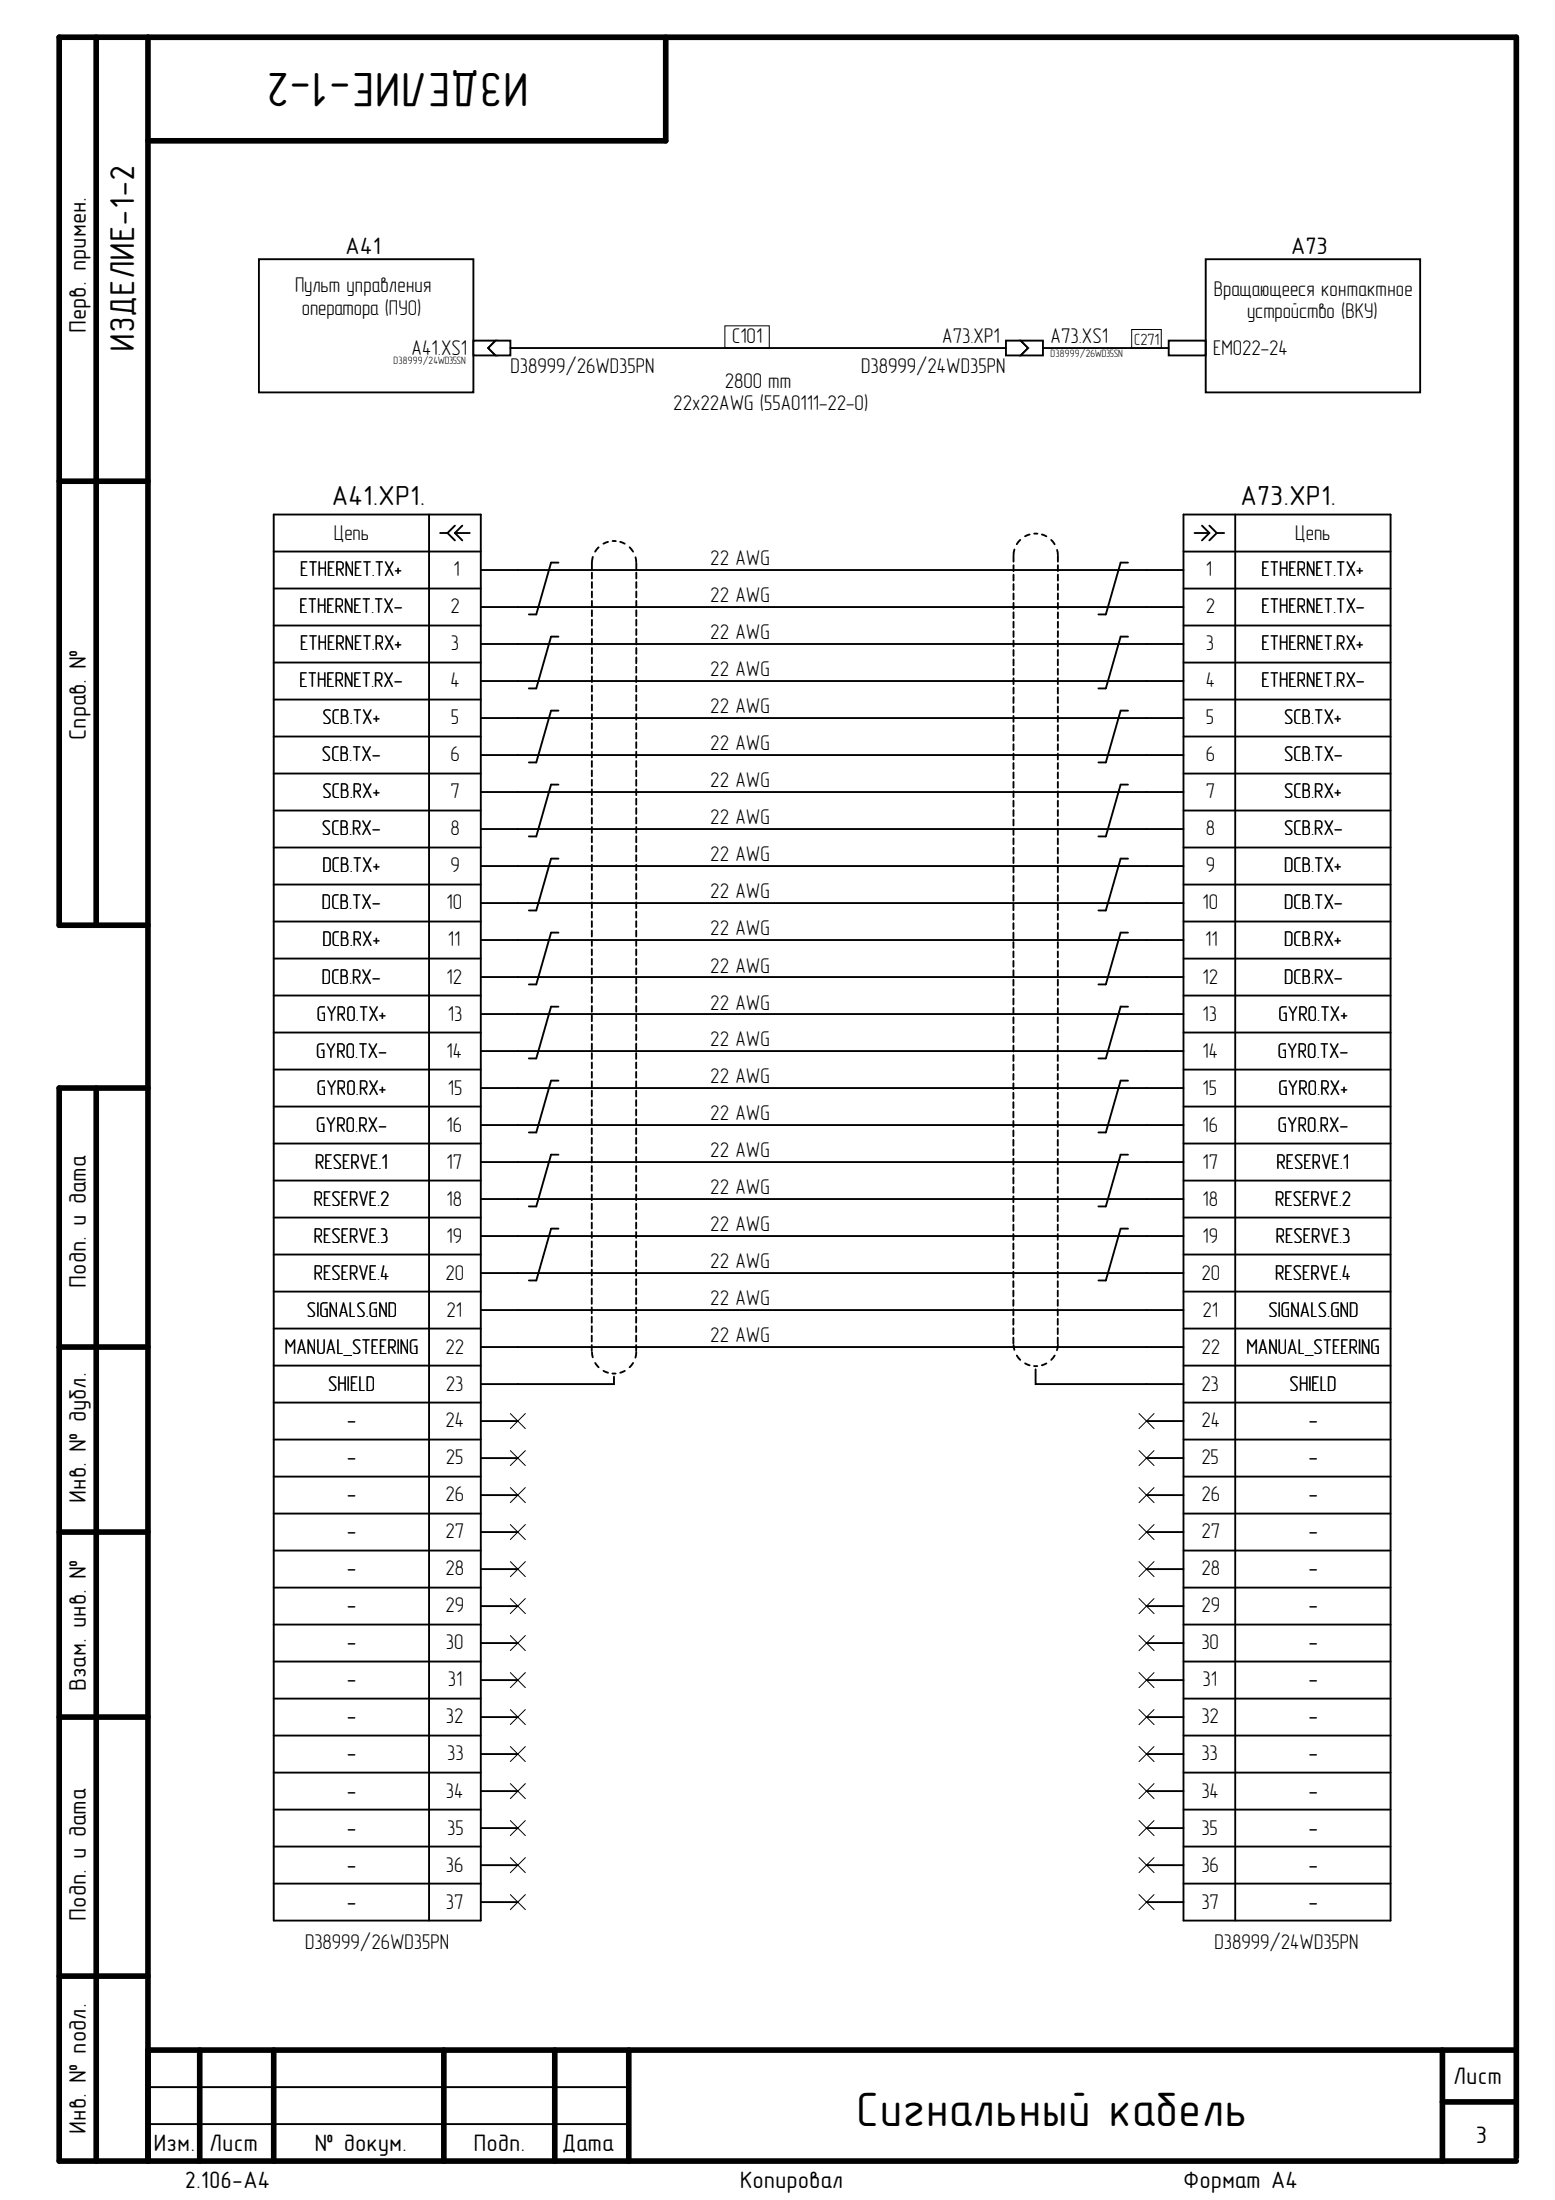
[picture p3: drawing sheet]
<svg xmlns="http://www.w3.org/2000/svg" width="210mm" height="297mm" viewBox="0 0 210 297" stroke-linecap="round" stroke-linejoin="round" font-family="sans-serif">
<g fill="none" stroke="#000" stroke-width=".76">
<path d="M13 5v119.9M20 5v286.8M89.9 5v14h-69.9M8 65h12M20 124.9h-12v-119.9h196.7v286.3M13 146.9v144.9M20 146.9h-12v144.9h196.7M8 181.9h12M8 206.9h12M8 231.8h12M8 266.8h12M20 276.8h184.7"/>
<path d="M27 276.8v15M36.9 276.8v15M59.9 276.8v15M74.9 276.8v15M84.9 276.8v15M194.7 276.8v15M194.7 283.8h10"/>
</g>
<path d="M35 35h28.9v18h-28.9zM75.4 76h-1l-2 7h-1M20 286.8h64.9M20 281.8h64.9" fill="none" stroke="#000" stroke-width=".25"/>
<path d="M63.9 46h3l-1 1 1 1h-3z" fill-rule="evenodd" fill="#fff"/>
<path d="M63.9 46h3l-1 1 1 1h-3z" fill="none" stroke="#000" stroke-width=".25"/>
<path d="M66.9 46h2v2h-2l-1-1z" fill-rule="evenodd" fill="#fff"/>
<path d="M66.9 46h2v2h-2l-1-1z" fill="none" stroke="#000" stroke-width=".25"/>
<path d="M135.8 46h2l1 1-1 1h-2z" fill-rule="evenodd" fill="#fff"/>
<path d="M135.8 46h2l1 1-1 1h-2z" fill="none" stroke="#000" stroke-width=".25"/>
<path d="M97.8 44h6v3h-6zM152.8 44.5h4v2.5h-4z" fill="none" stroke="#000" stroke-width=".13"/>
<path d="M137.8 46h3v2h-3l1-1z" fill-rule="evenodd" fill="#fff"/>
<path d="M137.8 46h3v2h-3l1-1z" fill="none" stroke="#000" stroke-width=".25"/>
<path d="M157.8 46h5v2h-5z" fill-rule="evenodd" fill="#fff"/>
<g fill="none" stroke="#000" stroke-width=".25">
<path d="M162.8 35h28.9v18h-28.9zM68.9 47h66.9M140.8 47h17M157.8 46h5v2h-5zM36.9 74.5h28M36.9 79.5h28M36.9 69.5h28v189.8h-28zM57.9 69.5v189.8M59.4 72h1M60.4 72l1 1M61.4 72l1 1M61.4 72h2"/>
<path d="M61.4 71l-1 1M62.4 71l-1 1M64.9 77h94.9M79.9 76v.8M79.9 77.3v.8M79.9 78.6v.8M79.9 79.9v.8M80 75.2l-.1 .7M80.8 73.9l-.5 .6M82.1 73.2l-.6 .2M82.7 73.1h.4M83.7 73.2l.6 .2"/>
<path d="M85 73.9l.5 .6M85.8 75.2l.1 .7M85.9 76v.8M85.9 77.3v.8M85.9 78.6v.8M85.9 79.9v.8M136.8 75v.8M136.8 76.3v.8M136.8 77.6v.8M136.8 78.9v.8M136.9 74.2l-.1 .7M137.7 72.9l-.5 .6"/>
<path d="M139 72.2l-.6 .2M139.6 72.1h.4M140.6 72.2l.6 .2M141.9 72.9l.5 .6M142.7 74.2l.1 .7M142.8 75v.8M142.8 76.3v.8M142.8 77.6v.8M142.8 78.9v.8M152.3 76h-1l-2 7h-1M159.8 69.5h27.9v189.8h-27.9zM159.8 74.5h27.9"/>
<path d="M159.8 79.5h27.9M161.2 72h2M162.2 71l1 1M163.2 72l-1 1M163.2 71l1 1M164.2 72h1M164.2 72l-1 1M166.7 69.5v189.8M36.9 84.5h28M36.9 89.5h28M36.9 94.5h28M36.9 99.4h28"/>
<path d="M64.9 96.9h94.9M64.9 92h94.9M64.9 87h94.9M64.9 82h94.9M75.4 86h-1l-2 6.9h-1M75.4 95.9h-1l-2 7h-1M79.9 97.7v.8M79.9 98.9v.8M79.9 81.1v.8M79.9 82.4v.8M79.9 83.7v.8M79.9 84.9v.8"/>
<path d="M79.9 86.2v.8M79.9 87.5v.8M79.9 88.8v.8M79.9 90v.8M79.9 91.3v.8M79.9 92.6v.8M79.9 93.8v.8M79.9 95.1v.8M79.9 96.4v.8M85.9 90v.8M85.9 91.3v.8M85.9 92.6v.8"/>
<path d="M85.9 93.8v.8M85.9 95.1v.8M85.9 96.4v.8M85.9 97.7v.8M85.9 98.9v.8M85.9 81.1v.8M85.9 82.4v.8M85.9 83.7v.8M85.9 84.9v.8M85.9 86.2v.8M85.9 87.5v.8M85.9 88.8v.8"/>
<path d="M136.8 95.4v.8M136.8 96.7v.8M136.8 97.9v.8M136.8 99.2v.8M136.8 80.1v.8M136.8 81.4v.8M136.8 82.7v.8M136.8 83.9v.8M136.8 85.2v.8M136.8 86.5v.8M136.8 87.8v.8M136.8 89v.8"/>
<path d="M136.8 90.3v.8M136.8 91.6v.8M136.8 92.8v.8M136.8 94.1v.8M142.8 86.5v.8M142.8 87.8v.8M142.8 89v.8M142.8 90.3v.8M142.8 91.6v.8M142.8 92.8v.8M142.8 94.1v.8M142.8 95.4v.8"/>
<path d="M142.8 96.7v.8M142.8 97.9v.8M142.8 99.2v.8M142.8 80.1v.8M142.8 81.4v.8M142.8 82.7v.8M142.8 83.9v.8M142.8 85.2v.8M152.3 86h-1l-2 6.9h-1M152.3 95.9h-1l-2 7h-1M159.8 84.5h27.9M159.8 89.5h27.9"/>
<path d="M159.8 94.5h27.9M159.8 99.4h27.9M36.9 119.4h28M36.9 104.4h28M36.9 109.4h28M36.9 114.4h28M64.9 116.9h94.9M64.9 111.9h94.9M64.9 106.9h94.9M64.9 101.9h94.9M75.4 105.9h-1l-2 7h-1M75.4 115.9h-1l-2 7h-1"/>
<path d="M79.9 100.2v.8M79.9 101.5v.8M79.9 102.7v.8M79.9 104v.8M79.9 105.3v.8M79.9 106.6v.8M79.9 107.8v.8M79.9 109.1v.8M79.9 110.4v.8M79.9 111.7v.7M79.9 112.9v.8M79.9 114.2v.8"/>
<path d="M79.9 115.5v.8M79.9 116.7v.8M79.9 118v.8M79.9 119.3v.8M85.9 115.5v.8M85.9 116.7v.8M85.9 118v.8M85.9 119.3v.8M85.9 100.2v.8M85.9 101.5v.8M85.9 102.7v.8M85.9 104v.8"/>
<path d="M85.9 105.3v.8M85.9 106.6v.8M85.9 107.8v.8M85.9 109.1v.8M85.9 110.4v.8M85.9 111.7v.7M85.9 112.9v.8M85.9 114.2v.8M136.8 100.5v.8M136.8 101.7v.8M136.8 103v.8M136.8 104.3v.8"/>
<path d="M136.8 105.6v.8M136.8 106.8v.8M136.8 108.1v.8M136.8 109.4v.8M136.8 110.7v.7M136.8 111.9v.8M136.8 113.2v.8M136.8 114.5v.8M136.8 115.7v.8M136.8 117v.8M136.8 118.3v.8M136.8 119.6v.8"/>
<path d="M142.8 111.9v.8M142.8 113.2v.8M142.8 114.5v.8M142.8 115.7v.8M142.8 117v.8M142.8 118.3v.8M142.8 119.6v.8M142.8 100.5v.8M142.8 101.7v.8M142.8 103v.8M142.8 104.3v.8M142.8 105.6v.8"/>
<path d="M142.8 106.8v.8M142.8 108.1v.8M142.8 109.4v.8M142.8 110.7v.7M152.3 105.9h-1l-2 7h-1M152.3 115.9h-1l-2 7h-1M159.8 119.4h27.9M159.8 104.4h27.9M159.8 109.4h27.9M159.8 114.4h27.9M36.9 124.4h28M36.9 129.4h28"/>
<path d="M36.9 134.4h28M36.9 139.4h28M64.9 136.9h94.9M64.9 131.9h94.9M64.9 126.9h94.9M64.9 121.9h94.9M75.4 125.9h-1l-2 7h-1M75.4 135.9h-1l-2 7h-1M79.9 123.1v.8M79.9 124.4v.8M79.9 125.6v.8M79.9 126.9v.8"/>
<path d="M79.9 128.2v.8M79.9 129.5v.8M79.9 130.7v.8M79.9 132v.8M79.9 133.3v.8M79.9 134.5v.8M79.9 135.8v.8M79.9 137.1v.8M79.9 138.4v.8M79.9 139.6v.8M79.9 120.6v.8M79.9 121.8v.8"/>
<path d="M85.9 120.6v.8M85.9 121.8v.8M85.9 123.1v.8M85.9 124.4v.8M85.9 125.6v.8M85.9 126.9v.8M85.9 128.2v.8M85.9 129.5v.8M85.9 130.7v.8M85.9 132v.8M85.9 133.3v.8M85.9 134.5v.8"/>
<path d="M85.9 135.8v.8M85.9 137.1v.8M85.9 138.4v.8M85.9 139.6v.8M136.8 120.8v.8M136.8 122.1v.8M136.8 123.4v.8M136.8 124.6v.8M136.8 125.9v.8M136.8 127.2v.8M136.8 128.5v.8M136.8 129.7v.8"/>
<path d="M136.8 131v.8M136.8 132.3v.8M136.8 133.5v.8M136.8 134.8v.8M136.8 136.1v.8M136.8 137.4v.8M136.8 138.6v.8M136.8 139.9v.8M142.8 137.4v.8M142.8 138.6v.8M142.8 139.9v.8M142.8 120.8v.8"/>
<path d="M142.8 122.1v.8M142.8 123.4v.8M142.8 124.6v.8M142.8 125.9v.8M142.8 127.2v.8M142.8 128.5v.8M142.8 129.7v.8M142.8 131v.8M142.8 132.3v.8M142.8 133.5v.8M142.8 134.8v.8M142.8 136.1v.8"/>
<path d="M152.3 125.9h-1l-2 7h-1M152.3 135.9h-1l-2 7h-1M159.8 124.4h27.9M159.8 129.4h27.9M159.8 134.4h27.9M159.8 139.4h27.9M36.9 144.4h28M36.9 149.4h28M36.9 154.4h28M36.9 159.4h28M64.9 156.9h94.9M64.9 151.9h94.9"/>
<path d="M64.9 146.9h94.9M64.9 141.9h94.9M75.4 145.9h-1l-2 7h-1M75.4 155.9h-1l-2 7h-1M79.9 148.5v.8M79.9 149.8v.8M79.9 151.1v.8M79.9 152.4v.7M79.9 153.6v.8M79.9 154.9v.8M79.9 156.2v.8M79.9 157.4v.8"/>
<path d="M79.9 158.7v.8M79.9 160v.8M79.9 140.9v.8M79.9 142.2v.8M79.9 143.5v.7M79.9 144.7v.8M79.9 146v.8M79.9 147.3v.8M85.9 140.9v.8M85.9 142.2v.8M85.9 143.5v.7M85.9 144.7v.8"/>
<path d="M85.9 146v.8M85.9 147.3v.8M85.9 148.5v.8M85.9 149.8v.8M85.9 151.1v.8M85.9 152.4v.7M85.9 153.6v.8M85.9 154.9v.8M85.9 156.2v.8M85.9 157.4v.8M85.9 158.7v.8M85.9 160v.8"/>
<path d="M136.8 146.3v.8M136.8 147.5v.8M136.8 148.8v.8M136.8 150.1v.8M136.8 151.4v.8M136.8 152.6v.8M136.8 153.9v.8M136.8 155.2v.8M136.8 156.4v.8M136.8 157.7v.8M136.8 159v.8M136.8 141.2v.8"/>
<path d="M136.8 142.5v.7M136.8 143.7v.8M136.8 145v.8M142.8 141.2v.8M142.8 142.5v.7M142.8 143.7v.8M142.8 145v.8M142.8 146.3v.8M142.8 147.5v.8M142.8 148.8v.8M142.8 150.1v.8M142.8 151.4v.8"/>
<path d="M142.8 152.6v.8M142.8 153.9v.8M142.8 155.2v.8M142.8 156.4v.8M142.8 157.7v.8M142.8 159v.8M152.3 145.9h-1l-2 7h-1M152.3 155.9h-1l-2 7h-1M159.8 144.4h27.9M159.8 149.4h27.9M159.8 154.4h27.9M159.8 159.4h27.9"/>
<path d="M36.9 169.4h28M36.9 164.4h28M36.9 174.4h28M36.9 179.4h28M64.9 176.9h94.9M64.9 171.9h94.9M64.9 166.9h94.9M64.9 161.9h94.9M75.4 165.9h-1l-2 7h-1M79.9 174v.8M79.9 175.2v.8M79.9 176.5v.8"/>
<path d="M79.9 177.8v.8M79.9 179.1v.8M79.9 161.3v.7M79.9 162.5v.8M79.9 163.8v.8M79.9 165.1v.8M79.9 166.3v.8M79.9 167.6v.8M79.9 168.9v.8M79.9 170.2v.8M79.9 171.4v.8M79.9 172.7v.8"/>
<path d="M85.9 166.3v.8M85.9 167.6v.8M85.9 168.9v.8M85.9 170.2v.8M85.9 171.4v.8M85.9 172.7v.8M85.9 174v.8M85.9 175.2v.8M85.9 176.5v.8M85.9 177.8v.8M85.9 179.1v.8M85.9 161.3v.7"/>
<path d="M85.9 162.5v.8M85.9 163.8v.8M85.9 165.1v.8M136.8 171.7v.8M136.8 173v.8M136.8 174.2v.8M136.8 175.5v.8M136.8 176.8v.8M136.8 178.1v.8M136.8 179.3v.8M136.8 160.3v.8M136.8 161.5v.8"/>
<path d="M136.8 162.8v.8M136.8 164.1v.8M136.8 165.3v.8M136.8 166.6v.8M136.8 167.9v.8M136.8 169.2v.8M136.8 170.4v.8M142.8 162.8v.8M142.8 164.1v.8M142.8 165.3v.8M142.8 166.6v.8M142.8 167.9v.8"/>
<path d="M142.8 169.2v.8M142.8 170.4v.8M142.8 171.7v.8M142.8 173v.8M142.8 174.2v.8M142.8 175.5v.8M142.8 176.8v.8M142.8 178.1v.8M142.8 179.3v.8M142.8 160.3v.8M142.8 161.5v.8M152.3 165.9h-1l-2 7h-1"/>
<path d="M159.8 169.4h27.9M159.8 164.4h27.9M159.8 174.4h27.9M159.8 179.4h27.9M36.9 184.4h28M36.9 189.4h28M36.9 194.4h28M36.9 199.4h28M64.9 181.9h94.9M64.9 191.9h5M64.9 196.9h5M79.9 180.3v.8"/>
<path d="M79.9 181.6v.8M79.9 182.6l.1 .7M80.3 184l.5 .6M81.5 185.1l.6 .2M82.7 185.4h.4M82.9 185.9v1h-18M84.3 185.1l-.6 .2M85.5 184l-.5 .6M85.9 180.3v.8M85.9 181.6v.8M85.9 182.6l-.1 .7M136.8 180.6v.8"/>
<path d="M136.8 181.6l.1 .7M137.3 183l.4 .6M138.4 184.1l.6 .2M139.6 184.4h.4M139.8 184.9v2h20M141.2 184.1l-.6 .2M142.4 183l-.5 .6M142.8 180.6v.8M142.8 181.6l-.1 .7M154.8 191.9h5M154.8 196.9h5M159.8 184.4h27.9"/>
<path d="M159.8 189.4h27.9M159.8 194.4h27.9M159.8 199.4h27.9M36.9 204.4h28M36.9 209.4h28M36.9 214.4h28M36.9 219.3h28M64.9 201.9h5M64.9 206.9h5M64.9 211.9h5M64.9 216.9h5M154.8 201.9h5"/>
<path d="M154.8 206.9h5M154.8 211.9h5M154.8 216.9h5M159.8 204.4h27.9M159.8 209.4h27.9M159.8 214.4h27.9M159.8 219.3h27.9M36.9 229.3h28M36.9 224.3h28M36.9 234.3h28M36.9 239.3h28M64.9 221.8h5"/>
<path d="M64.9 226.8h5M64.9 231.8h5M64.9 236.8h5M154.8 221.8h5M154.8 226.8h5M154.8 231.8h5M154.8 236.8h5M159.8 229.3h27.9M159.8 224.3h27.9M159.8 234.3h27.9M159.8 239.3h27.9M36.9 244.3h28"/>
<path d="M36.9 249.3h28M36.9 254.3h28M64.9 241.8h5M64.9 246.8h5M64.9 251.8h5M64.9 256.8h5M154.8 241.8h5M154.8 246.8h5M154.8 251.8h5M154.8 256.8h5M159.8 244.3h27.9M159.8 249.3h27.9"/>
<path d="M159.8 254.3h27.9"/>
</g>
<g fill="none" stroke="#000" stroke-width=".13">
<path d="M68.9 190.9l2 2M68.9 195.9l2 2M70.9 190.9l-2 2M70.9 195.9l-2 2M153.8 190.9l2 2M153.8 195.9l2 2M155.8 190.9l-2 2M155.8 195.9l-2 2M68.9 200.8l2 2.1M68.9 205.8l2 2.1M68.9 210.8l2 2.1M68.9 215.8l2 2.1"/>
<path d="M70.9 200.8l-2 2.1M70.9 205.8l-2 2.1M70.9 210.8l-2 2.1M70.9 215.8l-2 2.1M153.8 200.8l2 2.1M153.8 205.8l2 2.1M153.8 210.8l2 2.1M153.8 215.8l2 2.1M155.8 200.8l-2 2.1M155.8 205.8l-2 2.1M155.8 210.8l-2 2.1M155.8 215.8l-2 2.1"/>
<path d="M68.9 220.8l2 2.1M68.9 225.8l2 2.1M68.9 230.8l2 2.1M68.9 235.8l2 2M70.9 220.8l-2 2.1M70.9 225.8l-2 2.1M70.9 230.8l-2 2.1M70.9 235.8l-2 2M153.8 220.8l2 2.1M153.8 225.8l2 2.1M153.8 230.8l2 2.1M153.8 235.8l2 2"/>
<path d="M155.8 220.8l-2 2.1M155.8 225.8l-2 2.1M155.8 230.8l-2 2.1M155.8 235.8l-2 2M68.9 240.8l2 2M68.9 245.8l2 2M68.9 250.8l2 2M68.9 255.8l2 2M70.9 240.8l-2 2M70.9 245.8l-2 2M70.9 250.8l-2 2M70.9 255.8l-2 2"/>
<path d="M153.8 240.8l2 2M153.8 245.8l2 2M153.8 250.8l2 2M153.8 255.8l2 2M155.8 240.8l-2 2M155.8 245.8l-2 2M155.8 250.8l-2 2M155.8 255.8l-2 2"/>
</g>
<g font-size="6.5">
<text x="71.4" y="9.8" transform="rotate(-180 71.4 9.8)">ИЗДЕЛИЕ-1-2</text>
<text x="115.6" y="287">Сигнальный кабель</text>
</g>
<text font-size="4.7" x="18.1" y="47.5" transform="rotate(-90 18.1 47.5)">ИЗДЕЛИЕ-1-2</text>
<g font-size="3.7">
<text x="44.7" y="68.2">A41.XP1.</text>
<text x="167.4" y="68.2">A73.XP1.</text>
</g>
<g font-size="3.2">
<text x="46.6" y="34.3">A41</text>
<text x="174.3" y="34.3">A73</text>
<text x="11.6" y="45" transform="rotate(-90 11.6 45)">Перв. примен.</text>
<text x="11.6" y="99.9" transform="rotate(-90 11.6 99.9)">Справ. №</text>
<text x="11.6" y="173.9" transform="rotate(-90 11.6 173.9)">Подп. и дата</text>
<text x="11.6" y="202.9" transform="rotate(-90 11.6 202.9)">Инв. № дубл.</text>
<text x="11.6" y="228.4" transform="rotate(-90 11.6 228.4)">Взам. инв. №</text>
<text x="11.6" y="259.3" transform="rotate(-90 11.6 259.3)">Подп. и дата</text>
<text x="196.2" y="281.4">Лист</text>
<text x="11.6" y="288.1" transform="rotate(-90 11.6 288.1)">Инв. № подл.</text>
<text x="20.7" y="290.4">Изм.</text>
<text x="28.2" y="290.4">Лист</text>
<text x="42.4" y="290.4">№ докум.</text>
<text x="63.9" y="290.4">Подп.</text>
<text x="75.8" y="290.4">Дата</text>
<text x="199.2" y="289.4">3</text>
<text x="24.9" y="295.4">2.106-A4</text>
<text x="99.9" y="295.4">Копировал</text>
<text x="159.7" y="295.4">Формат А4</text>
</g>
<g font-size="2.9">
<text x="39.8" y="39.4">Пульт управления</text>
<text x="163.9" y="39.9">Вращающееся контактное</text>
<text x="40.8" y="42.5">оператора (ПУО)</text>
<text x="55.5" y="47.9">A41.XS1</text>
<text x="98.8" y="46.4">С101</text>
<text x="127.2" y="46.4">A73.XP1</text>
<text x="141.8" y="46.4">A73.XS1</text>
<text x="163.8" y="47.9">EM022-24</text>
<text x="168.3" y="43">устройство (ВКУ)</text>
<text x="68.9" y="50.4">D38999/26WD35PN</text>
<text x="97.8" y="52.4">2800 mm</text>
<text x="116.3" y="50.4">D38999/24WD35PN</text>
<text x="90.9" y="55.3">22x22AWG (55A0111-22-0)</text>
<text x="40.5" y="77.8">ETHERNET.TX+</text>
<text x="45.1" y="72.8">Цепь</text>
<text x="61.2" y="77.8">1</text>
<text x="95.9" y="76.3">22 AWG</text>
<text x="162.8" y="77.8">1</text>
<text x="170.3" y="77.8">ETHERNET.TX+</text>
<text x="174.8" y="72.8">Цепь</text>
<text x="40.4" y="82.8">ETHERNET.TX-</text>
<text x="60.8" y="82.8">2</text>
<text x="95.9" y="81.3">22 AWG</text>
<text x="162.8" y="82.8">2</text>
<text x="170.3" y="82.8">ETHERNET.TX-</text>
<text x="40.5" y="87.8">ETHERNET.RX+</text>
<text x="60.9" y="87.8">3</text>
<text x="95.9" y="86.3">22 AWG</text>
<text x="162.8" y="87.8">3</text>
<text x="170.3" y="87.8">ETHERNET.RX+</text>
<text x="40.4" y="92.8">ETHERNET.RX-</text>
<text x="60.8" y="92.8">4</text>
<text x="95.9" y="91.3">22 AWG</text>
<text x="162.8" y="92.8">4</text>
<text x="170.3" y="92.8">ETHERNET.RX-</text>
<text x="43.5" y="97.8">SCB.TX+</text>
<text x="60.9" y="97.8">5</text>
<text x="95.9" y="96.3">22 AWG</text>
<text x="95.9" y="101.3">22 AWG</text>
<text x="162.8" y="97.8">5</text>
<text x="173.3" y="97.8">SCB.TX+</text>
<text x="43.5" y="102.8">SCB.TX-</text>
<text x="43.5" y="107.8">SCB.RX+</text>
<text x="60.8" y="102.8">6</text>
<text x="60.8" y="107.8">7</text>
<text x="95.9" y="106.3">22 AWG</text>
<text x="162.8" y="102.8">6</text>
<text x="162.8" y="107.8">7</text>
<text x="173.3" y="102.8">SCB.TX-</text>
<text x="173.3" y="107.8">SCB.RX+</text>
<text x="43.5" y="112.8">SCB.RX-</text>
<text x="60.8" y="112.8">8</text>
<text x="95.9" y="111.3">22 AWG</text>
<text x="162.8" y="112.8">8</text>
<text x="173.3" y="112.8">SCB.RX-</text>
<text x="43.5" y="117.8">DCB.TX+</text>
<text x="60.8" y="117.8">9</text>
<text x="95.9" y="116.2">22 AWG</text>
<text x="162.8" y="117.8">9</text>
<text x="173.3" y="117.8">DCB.TX+</text>
<text x="43.5" y="122.8">DCB.TX-</text>
<text x="60.3" y="122.8">10</text>
<text x="95.9" y="121.2">22 AWG</text>
<text x="162.3" y="122.8">10</text>
<text x="173.3" y="122.8">DCB.TX-</text>
<text x="43.5" y="127.8">DCB.RX+</text>
<text x="60.5" y="127.8">11</text>
<text x="95.9" y="126.2">22 AWG</text>
<text x="95.9" y="131.3">22 AWG</text>
<text x="162.7" y="127.8">11</text>
<text x="173.3" y="127.8">DCB.RX+</text>
<text x="42.8" y="137.8">GYRO.TX+</text>
<text x="43.5" y="132.8">DCB.RX-</text>
<text x="60.3" y="132.8">12</text>
<text x="60.5" y="137.8">13</text>
<text x="95.9" y="136.3">22 AWG</text>
<text x="162.3" y="132.8">12</text>
<text x="162.3" y="137.8">13</text>
<text x="172.6" y="137.8">GYRO.TX+</text>
<text x="173.3" y="132.8">DCB.RX-</text>
<text x="42.7" y="142.8">GYRO.TX-</text>
<text x="60.3" y="142.8">14</text>
<text x="95.9" y="141.3">22 AWG</text>
<text x="162.3" y="142.8">14</text>
<text x="172.5" y="142.8">GYRO.TX-</text>
<text x="42.8" y="147.8">GYRO.RX+</text>
<text x="60.5" y="147.8">15</text>
<text x="95.9" y="146.3">22 AWG</text>
<text x="162.3" y="147.8">15</text>
<text x="172.6" y="147.8">GYRO.RX+</text>
<text x="42.7" y="152.8">GYRO.RX-</text>
<text x="60.3" y="152.8">16</text>
<text x="95.9" y="151.3">22 AWG</text>
<text x="162.3" y="152.8">16</text>
<text x="172.5" y="152.8">GYRO.RX-</text>
<text x="42.5" y="157.8">RESERVE.1</text>
<text x="60.3" y="157.8">17</text>
<text x="95.9" y="156.3">22 AWG</text>
<text x="95.9" y="161.3">22 AWG</text>
<text x="162.3" y="157.8">17</text>
<text x="172.3" y="157.8">RESERVE.1</text>
<text x="42.4" y="162.8">RESERVE.2</text>
<text x="42.4" y="167.8">RESERVE.3</text>
<text x="60.3" y="162.8">18</text>
<text x="60.3" y="167.8">19</text>
<text x="95.9" y="166.3">22 AWG</text>
<text x="162.3" y="162.8">18</text>
<text x="162.3" y="167.8">19</text>
<text x="172.1" y="162.8">RESERVE.2</text>
<text x="172.2" y="167.8">RESERVE.3</text>
<text x="42.4" y="172.8">RESERVE.4</text>
<text x="60.1" y="172.8">20</text>
<text x="95.9" y="171.2">22 AWG</text>
<text x="162.2" y="172.8">20</text>
<text x="172.1" y="172.8">RESERVE.4</text>
<text x="41.4" y="177.8">SIGNALS.GND</text>
<text x="60.3" y="177.8">21</text>
<text x="95.9" y="176.2">22 AWG</text>
<text x="162.3" y="177.8">21</text>
<text x="171.2" y="177.8">SIGNALS.GND</text>
<text x="38.5" y="182.8">MANUAL_STEERING</text>
<text x="60.1" y="182.8">22</text>
<text x="95.9" y="181.2">22 AWG</text>
<text x="162.2" y="182.8">22</text>
<text x="168.3" y="182.8">MANUAL_STEERING</text>
<text x="44.3" y="187.7">SHIELD</text>
<text x="60.2" y="187.7">23</text>
<text x="162.2" y="187.7">23</text>
<text x="174.1" y="187.7">SHIELD</text>
<text x="46.9" y="192.7">-</text>
<text x="46.9" y="197.7">-</text>
<text x="60.1" y="192.7">24</text>
<text x="60.2" y="197.7">25</text>
<text x="162.2" y="192.7">24</text>
<text x="162.2" y="197.7">25</text>
<text x="176.7" y="192.7">-</text>
<text x="176.7" y="197.7">-</text>
<text x="46.9" y="202.7">-</text>
<text x="60.1" y="202.7">26</text>
<text x="162.2" y="202.7">26</text>
<text x="176.7" y="202.7">-</text>
<text x="46.9" y="207.7">-</text>
<text x="60.1" y="207.7">27</text>
<text x="162.2" y="207.7">27</text>
<text x="176.7" y="207.7">-</text>
<text x="46.9" y="212.7">-</text>
<text x="60.1" y="212.7">28</text>
<text x="162.2" y="212.7">28</text>
<text x="176.7" y="212.7">-</text>
<text x="46.9" y="217.7">-</text>
<text x="60.1" y="217.7">29</text>
<text x="162.2" y="217.7">29</text>
<text x="176.7" y="217.7">-</text>
<text x="46.9" y="222.7">-</text>
<text x="46.9" y="227.7">-</text>
<text x="60.2" y="222.7">30</text>
<text x="60.5" y="227.7">31</text>
<text x="162.2" y="222.7">30</text>
<text x="162.3" y="227.7">31</text>
<text x="176.7" y="222.7">-</text>
<text x="176.7" y="227.7">-</text>
<text x="46.9" y="232.7">-</text>
<text x="60.2" y="232.7">32</text>
<text x="162.2" y="232.7">32</text>
<text x="176.7" y="232.7">-</text>
<text x="46.9" y="237.7">-</text>
<text x="60.4" y="237.7">33</text>
<text x="162.2" y="237.7">33</text>
<text x="176.7" y="237.7">-</text>
<text x="46.9" y="242.7">-</text>
<text x="60.2" y="242.7">34</text>
<text x="162.2" y="242.7">34</text>
<text x="176.7" y="242.7">-</text>
<text x="46.9" y="247.7">-</text>
<text x="60.4" y="247.7">35</text>
<text x="162.2" y="247.7">35</text>
<text x="176.7" y="247.7">-</text>
<text x="46.9" y="252.7">-</text>
<text x="46.9" y="257.7">-</text>
<text x="60.2" y="252.7">36</text>
<text x="60.2" y="257.7">37</text>
<text x="162.2" y="252.7">36</text>
<text x="162.2" y="257.7">37</text>
<text x="176.7" y="252.7">-</text>
<text x="176.7" y="257.7">-</text>
<text x="41.2" y="263.2">D38999/26WD35PN</text>
<text x="163.9" y="263.2">D38999/24WD35PN</text>
</g>
<text font-size="2.2" x="153.1" y="46.5">С271</text>
<g font-size="1.4">
<text x="53.1" y="49.2">D38999/24WD35SN</text>
<text x="141.8" y="48.1">D38999/26WD35SN</text>
</g>
</svg>
